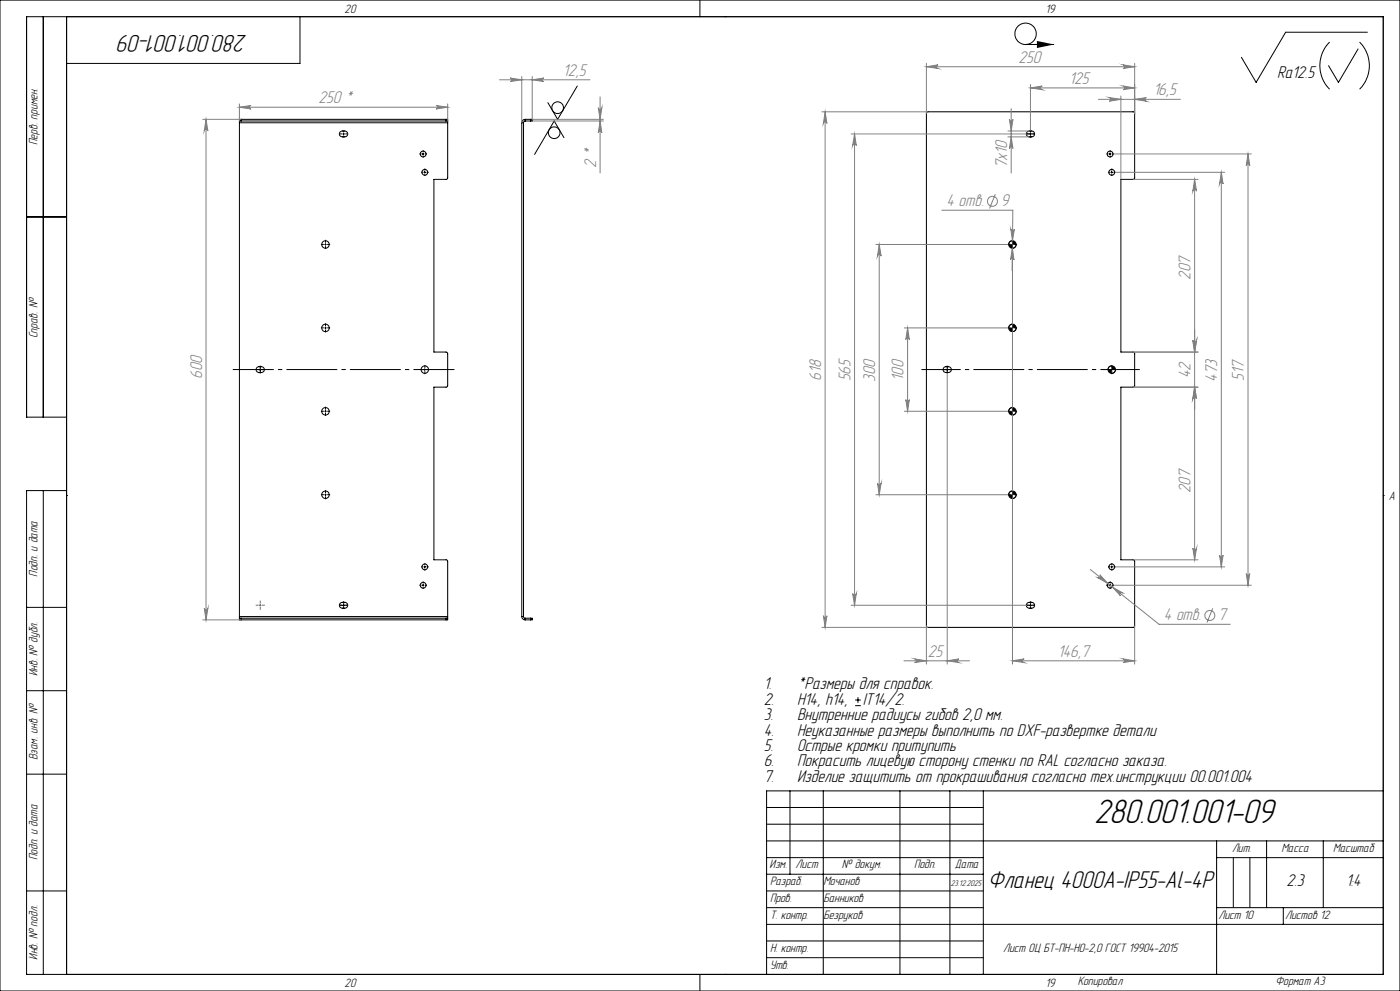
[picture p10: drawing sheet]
<svg xmlns="http://www.w3.org/2000/svg" width="420mm" height="297mm" viewBox="0 0 420 297" stroke-linecap="round" stroke-linejoin="round" font-family="sans-serif">
<g fill="none" stroke="#000" stroke-width=".3">
<path d="M0 0h420v297h-420zM13 5v120M20 5v287M90 5v14h-70M210 0v5M217.5 5h.1M307.7 13.3h8.5M398.9 12.6a10 10 0 0 0 0 14.1M407.4 14.7l-5.9 10-2.9-5M407.9 12.6a10 10 0 0 1 0 14.1M410.2 9.7h-24.5l-8.9 15-4.4-7.5M71.8 36.3h.5"/>
<path d="M71.8 36.3v.5M71.8 36.8v148M71.8 36.8h62.5M72.3 35.8h-.5v.5M72.3 35.8v.5M72.3 35.8h61.5M72.3 36.3h61.5M102.1 39.5l.6-.2a1.33 1.33 0 0 1 1.5 .4l.1 .6a1.31 1.31 0 0 1-1.3 .8 1.31 1.31 0 0 1-1.2-1.1zM103.1 39.9v.5M133.8 35.8h.5v.5M133.8 36.3h.5M133.8 35.8v.5"/>
<path d="M134.3 36.3v.5M134.3 36.8v16.6l-.4 .4h-3.7v51.7h3.6l.5 .4-.1 9.9-.3 .2h-3.7v51.8h3.7l.4 .4v16.6M156.5 36.8h.6M156.5 36.8v148M157.1 36.8v148M157.6 36.3l-.4 .1-.1 .4M157.6 35.8a1.02 1.02 0 0 0-1.1 1M157.6 35.8h1.6M157.6 36.3h1.6M157.6 35.8v.5M159.2 35.8h.5v.5h-.5M159.2 35.8v.5"/>
<path d="M173.2 25.8l-5.9 10-2.9-5M278.1 33.7l61.9-.2 .4 .3v19.6l-.4 .4h-3.7v51.7h3.6l.5 .4-.1 9.9-.3 .2h-3.7v51.8h3.7l.4 .4v19.4l-.2 .4h-61.9l-.3-.2zM308.2 39.5l.6-.2a1.31 1.31 0 0 1 1.5 .4l.1 .6a1.29 1.29 0 0 1-1.4 .8 1.29 1.29 0 0 1-1.1-1.1zM309.1 39.9v.5M102.8 40.1h.5M126.7 46.1h.5M126.9 45.9v.5M127.2 51.6h.5M127.4 51.4v.5M169.2 41.3l-2.9-5-5.9 10M308.9 40.1h.5M332.8 46.1h.5"/>
<path d="M333 45.9v.5M333.3 51.6h.5M333.5 51.4v.5M8 65h12M97.4 73.3h.5M97.6 73v.5M303.5 73.3h.5M303.7 72.1l-.8 .4-.3 .8M303.7 73v.5M304.8 73.3l-.2 .7-.9 .4M97.4 98.3h.5M97.6 98v.5"/>
<path d="M303.5 98.3h.5M303.7 97.2l-.8 .3-.3 .8M303.7 98v.5M304.8 98.3l-.2 .7-.9 .4M77.1 110.1l.6-.2a1.33 1.33 0 0 1 1.5 .4l.1 .6a1.35 1.35 0 0 1-1.2 .8 1.35 1.35 0 0 1-1.3-.8zM77.8 110.8h.5M78.1 110.5v.5M127.2 110.8h.5M127.4 110.5v.5M283.2 110.1l.6-.2a1.33 1.33 0 0 1 1.5 .4l.1 .6a1.29 1.29 0 0 1-1.3 .8 1.29 1.29 0 0 1-1.2-1.1zM283.9 110.8h.5M284.2 110.5v.5"/>
<path d="M333.3 110.8h.5M333.5 109.6l-.7 .3-.4 .9M333.5 110.5v.5M334.6 110.8l-.2 .7-.9 .4M20 125h-12v-120h407v287h-407v-145h12M97.4 123.3h.5M97.6 123v.5M303.5 123.3h.5M303.7 122.2l-.7 .2-.4 .9M303.7 123v.5M304.8 123.3l-.2 .7-.9 .4M13 147v145"/>
<path d="M20 148.5h.1M97.4 148.3h.5M97.6 148v.5M303.5 148.3h.5M303.7 147.1l-.8 .4-.3 .8M303.7 148v.5M304.8 148.3l-.2 .7-.9 .4M415 148.5h.1M126.7 175.4h.5M126.9 175.2v.4M127.2 169.9h.5M127.4 169.6v.5"/>
<path d="M332.8 175.4h.5M333 175.2v.4M333.3 169.9h.5M333.5 169.6v.5M8 182h12M71.8 185.3h.5M71.8 185.3v.5h.5M71.8 184.8v.5M71.8 184.8h62.5M72.3 185.8h61.5M72.3 185.3v.5M72.3 185.3h61.5"/>
<path d="M102.1 180.7l.6-.2a1.33 1.33 0 0 1 1.5 .5l.1 .5a1.31 1.31 0 0 1-1.3 .8 1.31 1.31 0 0 1-1.2-1zM102.8 181.4h.5M103.1 181.1v.5M133.8 185.3h.5M133.8 185.3v.5M134.3 185.3v.5h-.5M134.3 184.8v.5M156.5 184.8a1.02 1.02 0 0 0 1.1 1M156.5 184.8h.6M157.1 184.8l.5 .5M157.6 185.8h1.6M157.6 185.3h1.6"/>
<path d="M157.6 185.3v.5M159.2 185.3h.5v.5h-.5M159.2 185.3v.5M308.2 180.7l.6-.2a1.31 1.31 0 0 1 1.5 .5l.1 .5a1.29 1.29 0 0 1-1.4 .8 1.29 1.29 0 0 1-1.1-1zM308.9 181.4h.5M309.1 181.1v.5M8 207h12M256.5 211.5h1.7M256.5 209.8h1.7M257.4 208.9v1.7M8 232h12M237 237v25"/>
<path d="M247 237v55M270 237v55M285 237v55M295 237v55M415 237h-185v55M230 242h65M230 247h65M230 252h185M230 257h65M365 252v40M365 257h50M370 257v15"/>
<path d="M375 257v15M380 252v20M397 252v20M8 267h12M230 267h65M230 272h65M230 277h185M230 262h65M365 272h50M385 272v5M210 292v5M217.5 292h.1"/>
<path d="M230 282h65M230 287h65"/>
<circle cx="307.7" cy="10.1" r="3.2"/>
<circle cx="166.2" cy="39.8" r="1.75"/>
<circle cx="167.3" cy="32.3" r="1.76"/>
<circle cx="126.9" cy="46.2" r=".87"/>
<circle cx="127.4" cy="51.7" r=".87"/>
<circle cx="333" cy="46.2" r=".88"/>
<circle cx="333.5" cy="51.6" r=".87"/>
<circle cx="97.7" cy="73.3" r="1.13"/>
<circle cx="303.7" cy="73.3" r="1.12"/>
<circle cx="97.7" cy="98.3" r="1.13"/>
<circle cx="303.7" cy="98.3" r="1.12"/>
<circle cx="127.4" cy="110.8" r="1.12"/>
<circle cx="333.5" cy="110.8" r="1.13"/>
<circle cx="97.7" cy="123.3" r="1.13"/>
<circle cx="303.7" cy="123.3" r="1.12"/>
<circle cx="97.7" cy="148.3" r="1.13"/>
<circle cx="303.7" cy="148.3" r="1.12"/>
<circle cx="126.9" cy="175.4" r=".87"/>
<circle cx="127.4" cy="169.9" r=".87"/>
<circle cx="333" cy="175.4" r=".88"/>
<circle cx="333.5" cy="169.9" r=".87"/>
</g>
<g fill="none" stroke="#808080" stroke-width=".3">
<path d="M277.9 20l3.5-.6a.55 .55 0 0 0-.5 .6 .55 .55 0 0 0 .5 .5zM277.9 19v15M277.9 20h62.5M336.9 19.4l3.5 .6-3.5 .5a.55 .55 0 0 0 .5-.5 .55 .55 0 0 0-.5-.6zM340.4 19v15M60.8 35.8h11.5M61.8 35.8l.6 3.5a.55 .55 0 0 0-.6-.5 .55 .55 0 0 0-.5 .5zM61.8 35.8v150M71.8 32.1l3.5-.5a.53 .53 0 0 0-.5 .5 .53 .53 0 0 0 .5 .6zM71.8 31.1v5.2M71.8 32.1h62.5M130.8 31.6l3.5 .5-3.5 .6a.53 .53 0 0 0 .5-.6 .53 .53 0 0 0-.5-.5z"/>
<path d="M134.3 31.1v5.2M149.8 23.9h27.2M153 23.4l3.5 .5-3.5 .5a.53 .53 0 0 0 .5-.5 .53 .53 0 0 0-.5-.5zM156.5 22.9v13.9M159.7 23.9l3.5-.5a.53 .53 0 0 0-.5 .5 .53 .53 0 0 0 .5 .5zM159.7 22.9v12.9h21.3M159.7 36.3h21.3M179.5 32.3a.53 .53 0 0 0 .5 .5 .53 .53 0 0 0 .6-.5l-.6 3.5zM180 36.3l.6 3.5a.53 .53 0 0 0-.6-.5 .53 .53 0 0 0-.5 .5zM180 29v22.8M246.6 33.5h31.8M247.5 33.5l.6 3.5a.53 .53 0 0 0-.6-.5 .53 .53 0 0 0-.5 .5z"/>
<path d="M247.5 33.5v154.5M302.4 39.3h6.4M302.8 35.8a.53 .53 0 0 0 .6 .5 .53 .53 0 0 0 .5-.5l-.5 3.5zM303.4 32.6v19.3M309.1 26.3l3.6-.5a.55 .55 0 0 0-.6 .5 .55 .55 0 0 0 .6 .6zM309.1 25.3v13.7M309.1 26.3h31.3M329.5 29.8h24.6M332.8 29.2l3.5 .6-3.5 .5a.55 .55 0 0 0 .5-.5 .55 .55 0 0 0-.5-.6zM336.3 28.8v25M336.9 25.8l3.5 .5-3.5 .6a.55 .55 0 0 0 .5-.6 .55 .55 0 0 0-.5-.5zM340.4 29.8l3.5-.6a.55 .55 0 0 0-.5 .6 .55 .55 0 0 0 .5 .5z"/>
<path d="M255.3 40.1h52.7M256.4 40.1l.5 3.5a.55 .55 0 0 0-.6-.5 .55 .55 0 0 0-.5 .5zM256.4 40.1v141.3M298.6 58.2l-1.7 4.3M302.4 41h6.4M303.4 41l.5 3.5a.53 .53 0 0 0-.5-.5 .53 .53 0 0 0-.6 .5zM334.2 46.1h41.2M334.6 51.6h32.8M339.9 53.8h19.5M358.4 53.8l.6 3.5a.55 .55 0 0 0-.6-.5 .55 .55 0 0 0-.5 .5zM358.4 53.8v114M366.4 51.6l.5 3.5a.53 .53 0 0 0-.5-.5 .53 .53 0 0 0-.5 .5z"/>
<path d="M366.4 51.6v118.3M374.4 46.1l.5 3.5a.53 .53 0 0 0-.5-.5 .53 .53 0 0 0-.5 .5zM374.4 46.1v129.3M262.8 73.3h39.5M263.8 73.3l.5 3.5a.55 .55 0 0 0-.5-.5 .55 .55 0 0 0-.6 .5zM263.8 73.3v75M282.5 63h21.3l-.2 18.1M303.2 68.6a.53 .53 0 0 0 .6 .5 .53 .53 0 0 0 .5-.5l-.6 3.5zM303.7 74.4l.5 3.5a.53 .53 0 0 0-.5-.5 .53 .53 0 0 0-.6 .5zM303.7 74.6v124.4M271.3 98.3h31M272.3 98.3l.5 3.5a.53 .53 0 0 0-.5-.5 .53 .53 0 0 0-.6 .5z"/>
<path d="M272.3 98.3v25M271.7 119.8a.53 .53 0 0 0 .6 .5 .53 .53 0 0 0 .5-.5l-.5 3.5zM284.2 111.9v87.1M339.9 116h19.5M339.9 105.5h19.5M357.9 102a.55 .55 0 0 0 .5 .5 .55 .55 0 0 0 .6-.5l-.6 3.5zM358.4 116l.6 3.5a.55 .55 0 0 0-.6-.5 .55 .55 0 0 0-.5 .5zM271.3 123.3h31M262.8 148.3h39.5M263.2 144.8a.55 .55 0 0 0 .6 .5 .55 .55 0 0 0 .5-.5l-.5 3.5zM255.8 177.9a.55 .55 0 0 0 .5 .5 .55 .55 0 0 0 .6-.5l-.5 3.5zM327.1 170.7l20.6 16.4h21.4"/>
<path d="M330 172.3l2.4 2.6-3.1-1.8a.54 .54 0 0 0 .7-.1 .54 .54 0 0 0 0-.7zM333.7 176l3.1 1.7a.54 .54 0 0 0-.7 .1 .54 .54 0 0 0 0 .7zM334.2 175.4h41.2M334.6 169.9h32.8M339.9 167.8h19.5M357.9 164.3a.55 .55 0 0 0 .5 .5 .55 .55 0 0 0 .6-.5l-.6 3.5zM365.9 166.4a.53 .53 0 0 0 .5 .5 .53 .53 0 0 0 .5-.5l-.5 3.5zM373.9 171.9a.53 .53 0 0 0 .5 .5 .53 .53 0 0 0 .5-.5l-.5 3.5zM60.8 185.8h11.5M61.3 182.3a.55 .55 0 0 0 .5 .5 .55 .55 0 0 0 .6-.5l-.6 3.5zM246.6 188h31.8M247 184.5a.53 .53 0 0 0 .5 .5 .53 .53 0 0 0 .6-.5l-.6 3.5z"/>
<path d="M255.3 181.4h52.7M271.2 198h19.7M274.4 197.5l3.5 .5-3.5 .6a.55 .55 0 0 0 .5-.6 .55 .55 0 0 0-.5-.5zM277.9 187.5v11.5M284.2 198l3.5-.5a.55 .55 0 0 0-.5 .5 .55 .55 0 0 0 .5 .6zM303.7 198l3.5-.5a.55 .55 0 0 0-.5 .5 .55 .55 0 0 0 .5 .6zM303.7 198h36.7M336.9 197.5l3.5 .5-3.5 .6a.55 .55 0 0 0 .5-.6 .55 .55 0 0 0-.5-.5zM340.4 187.5v11.5M363.8 182.3l-1.7 4.3"/>
<circle cx="297.7" cy="60.3" r="1.48"/>
<circle cx="363" cy="184.4" r="1.5"/>
</g>
<g fill="#000">
<path d="M311.1 12.3l5.1 1-5.1 1.1z"/>
<path d="M302.6 148.3l.3 .7 .8 .4v-1.1zM303.7 147.1v1.2h1.1l-.2-.8zM302.6 123.3l.3 .7 .8 .4v-1.1zM303.7 122.2v1.1h1.1l-.2-.7zM302.6 98.3l.3 .7 .8 .4v-1.1zM303.7 97.2v1.1h1.1l-.2-.8zM302.6 73.3l.3 .7 .8 .4v-1.1zM303.7 72.1v1.2h1.1l-.2-.8zM332.4 110.8l.3 .7 .8 .4v-1.1zM333.5 109.6v1.2h1.1l-.2-.8z"/>
</g>
<path d="M136.3 110.8h-66.5" fill="none" stroke="#000" stroke-width=".3" stroke-dasharray="15.2 1.3 1.3 1.3" stroke-dashoffset="2.9" stroke-linecap="butt"/>
<g fill="none" stroke="#000" stroke-width=".3" stroke-dasharray="15.2 1.3 1.3 1.3" stroke-linecap="butt">
<path d="M103.1 39.6v-.6M309.2 39.6v-.6M102.6 40.1h-.6M103.1 40.6v.7M103.6 40.1h.6M126.5 46.1h-.7M127 45.6v-.6M127 46.6v.7M127 51.6h-.7M127.5 46.1h.6M127.5 51.1v-.6M127.5 52.1v.7"/>
<path d="M128 51.6h.6M308.7 40.1h-.7M309.2 40.6v.7M309.7 40.1h.6M332.5 46.1h-.6M333 45.6v-.6M333 46.6v.7M333 51.6h-.6M333.5 46.1h.7M333.5 51.1v-.6M333.5 52.1v.7M334 51.6h.7"/>
<path d="M97.2 73.3h-.9M97.7 72.8v-.9M97.7 73.8v.8M98.2 73.3h.8M303.2 73.3h-.8M303.7 72.8v-.9M303.7 73.8v.8M304.2 73.3h.9M97.2 98.3h-.9M97.7 97.8v-.9M97.7 98.8v.8M98.2 98.3h.8"/>
<path d="M303.2 98.3h-.8M303.7 97.8v-.9M303.7 98.8v.8M304.2 98.3h.9M77.6 110.8h-.6M78.1 110.3v-.7M78.1 111.3v.6M78.6 110.8h.6M127 110.8h-.9M127.5 110.3v-.9M127.5 111.3v.8M128 110.8h.8"/>
<path d="M283.7 110.8h-.7M284.2 110.3v-.7M284.2 111.3v.6M284.7 110.8h.6M333 110.8h-.8M333.5 110.3v-.9M333.5 111.3v.8M334 110.8h.9M97.2 123.3h-.9M97.7 122.8v-.9M97.7 123.8v.8M98.2 123.3h.8"/>
<path d="M303.2 123.3h-.8M303.7 122.8v-.9M303.7 123.8v.8M304.2 123.3h.9M97.2 148.3h-.9M97.7 147.8v-.9M97.7 148.8v.8M98.2 148.3h.8M303.2 148.3h-.8M303.7 147.8v-.9M303.7 148.8v.8M304.2 148.3h.9"/>
<path d="M126.5 175.4h-.7M127 174.9v-.6M127 175.9v.6M127 169.9h-.7M127.5 175.4h.6M127.5 169.4v-.6M127.5 170.4v.6M128 169.9h.6M332.5 175.4h-.6M333 174.9v-.6M333 175.9v.6M333 169.9h-.6"/>
<path d="M333.5 175.4h.7M333.5 169.4v-.6M333.5 170.4v.6M334 169.9h.7M102.6 181.4h-.6M103.1 180.9v-.6M103.1 181.9v.6M103.6 181.4h.6M308.7 181.4h-.7M309.2 180.9v-.6M309.2 181.9v.6M309.7 181.4h.6"/>
</g>
<path d="M276.4 110.8h65.5" fill="none" stroke="#000" stroke-width=".3" stroke-dasharray="15.2 1.3 1.3 1.3" stroke-dashoffset="3.4" stroke-linecap="butt"/>
<path d="M77.6 181.4h-.9M78.1 180.9v-.9M78.1 181.9v.9M78.6 181.4h.9" fill="none" stroke="#808000" stroke-width=".3" stroke-dasharray="15.2 1.3 1.3 1.3" stroke-linecap="butt"/>
<path d="M77.8 181.4h.5M78.1 181.1v.5" fill="none" stroke="#808000" stroke-width=".3"/>
<g fill="#808080">
<path d="M336.9 25.8l3.5 .5-3.5 .6a.55 .55 0 0 0 .5-.6 .55 .55 0 0 0-.5-.5zM309.1 26.3l3.6-.5a.55 .55 0 0 0-.6 .5 .55 .55 0 0 0 .6 .6z"/>
<path d="M303.7 74.4l-.6 3.5a.53 .53 0 0 1 .6-.5 .53 .53 0 0 1 .5 .5zM303.2 68.6l.5 3.5 .6-3.5a.53 .53 0 0 1-.5 .6 .53 .53 0 0 1-.6-.6zM330 172.3a.54 .54 0 0 1 0 .7 .54 .54 0 0 1-.7 .1l3.1 1.8zM333.7 176l2.4 2.5a.54 .54 0 0 1-.1-.7 .54 .54 0 0 1 .8-.1z"/>
<path d="M303.7 198l3.5-.5a.55 .55 0 0 0-.5 .5 .55 .55 0 0 0 .5 .6zM336.9 197.5l3.5 .5-3.5 .6a.55 .55 0 0 0 .5-.6 .55 .55 0 0 0-.5-.5z"/>
<path d="M332.8 29.2l3.5 .6-3.5 .5a.55 .55 0 0 0 .5-.5 .55 .55 0 0 0-.5-.6zM340.4 29.8l3.5-.6a.55 .55 0 0 0-.5 .6 .55 .55 0 0 0 .5 .5z"/>
<path d="M71.8 32.1l3.5-.5a.53 .53 0 0 0-.5 .5 .53 .53 0 0 0 .5 .6zM130.8 31.6l3.5 .5-3.5 .6a.53 .53 0 0 0 .5-.6 .53 .53 0 0 0-.5-.5z"/>
<path d="M358.4 116l.6 3.5a.55 .55 0 0 0-.6-.5 .55 .55 0 0 0-.5 .5zM357.9 102a.55 .55 0 0 0 .5 .5 .55 .55 0 0 0 .6-.5l-.6 3.5zM271.7 119.8a.53 .53 0 0 0 .6 .5 .53 .53 0 0 0 .5-.5l-.5 3.5zM272.3 98.3l.5 3.5a.53 .53 0 0 0-.5-.5 .53 .53 0 0 0-.6 .5z"/>
<path d="M61.3 182.3a.55 .55 0 0 0 .5 .5 .55 .55 0 0 0 .6-.5l-.6 3.5zM61.8 35.8l.6 3.5a.55 .55 0 0 0-.6-.5 .55 .55 0 0 0-.5 .5zM247.5 33.5l.6 3.5a.53 .53 0 0 0-.6-.5 .53 .53 0 0 0-.5 .5zM247 184.5a.53 .53 0 0 0 .5 .5 .53 .53 0 0 0 .6-.5l-.6 3.5zM358.4 53.8l.6 3.5a.55 .55 0 0 0-.6-.5 .55 .55 0 0 0-.5 .5zM357.9 102a.55 .55 0 0 0 .5 .5 .55 .55 0 0 0 .6-.5l-.6 3.5zM358.4 116l.6 3.5a.55 .55 0 0 0-.6-.5 .55 .55 0 0 0-.5 .5zM357.9 164.3a.55 .55 0 0 0 .5 .5 .55 .55 0 0 0 .6-.5l-.6 3.5zM263.8 73.3l.5 3.5a.55 .55 0 0 0-.5-.5 .55 .55 0 0 0-.6 .5zM263.2 144.8a.55 .55 0 0 0 .6 .5 .55 .55 0 0 0 .5-.5l-.5 3.5zM366.4 51.6l.5 3.5a.53 .53 0 0 0-.5-.5 .53 .53 0 0 0-.5 .5zM365.9 166.4a.53 .53 0 0 0 .5 .5 .53 .53 0 0 0 .5-.5l-.5 3.5zM374.4 46.1l.5 3.5a.53 .53 0 0 0-.5-.5 .53 .53 0 0 0-.5 .5zM373.9 171.9a.53 .53 0 0 0 .5 .5 .53 .53 0 0 0 .5-.5l-.5 3.5zM256.4 40.1l.5 3.5a.55 .55 0 0 0-.6-.5 .55 .55 0 0 0-.5 .5zM255.8 177.9a.55 .55 0 0 0 .5 .5 .55 .55 0 0 0 .6-.5l-.5 3.5zM302.8 35.8a.53 .53 0 0 0 .6 .5 .53 .53 0 0 0 .5-.5l-.5 3.5zM303.4 41l.5 3.5a.53 .53 0 0 0-.5-.5 .53 .53 0 0 0-.6 .5z"/>
<path d="M179.5 32.3a.53 .53 0 0 0 .5 .5 .53 .53 0 0 0 .6-.5l-.6 3.5zM180 36.3l.6 3.5a.53 .53 0 0 0-.6-.5 .53 .53 0 0 0-.5 .5z"/>
<path d="M153 23.4l3.5 .5-3.5 .5a.53 .53 0 0 0 .5-.5 .53 .53 0 0 0-.5-.5zM159.7 23.9l3.5-.5a.53 .53 0 0 0-.5 .5 .53 .53 0 0 0 .5 .5zM277.9 20l3.5-.6a.55 .55 0 0 0-.5 .6 .55 .55 0 0 0 .5 .5zM336.9 19.4l3.5 .6-3.5 .5a.55 .55 0 0 0 .5-.5 .55 .55 0 0 0-.5-.6zM274.4 197.5l3.5 .5-3.5 .6a.55 .55 0 0 0 .5-.6 .55 .55 0 0 0-.5-.5zM284.2 198l3.5-.5a.55 .55 0 0 0-.5 .5 .55 .55 0 0 0 .5 .6z"/>
</g>
<text font-size="10.5" x="328.3" y="246.6">280.001.001-09</text>
<g font-size="7.5">
<text x="74.1" y="10.5" transform="rotate(-180 74.1 10.5)">280.001.001-09</text>
<text x="296.4" y="266.1">Фланец 4000А-IP55-Al-4P</text>
</g>
<g font-size="5.3" fill="#808080">
<text x="168.9" y="22.7">12,5</text>
<text x="305.6" y="18.7">250</text>
<text x="320.8" y="25.1">125</text>
<text x="346" y="28.5">16,5</text>
<text x="95.6" y="30.9">250 *</text>
<text x="178.8" y="50.4" transform="rotate(-90 178.8 50.4)">2 *</text>
<text x="302.1" y="50.5" transform="rotate(-90 302.1 50.5)">7х10</text>
<text x="283.9" y="61.8">4 отв.</text>
<text x="300.2" y="61.8">9</text>
<text x="357.2" y="83.8" transform="rotate(-90 357.2 83.8)">207</text>
<text x="60.6" y="113.5" transform="rotate(-90 60.6 113.5)">600</text>
<text x="357.2" y="113.4" transform="rotate(-90 357.2 113.4)">42</text>
<text x="246.3" y="114.2" transform="rotate(-90 246.3 114.2)">618</text>
<text x="255.1" y="114.3" transform="rotate(-90 255.1 114.3)">565</text>
<text x="262.6" y="114.4" transform="rotate(-90 262.6 114.4)">300</text>
<text x="271.1" y="114.2" transform="rotate(-90 271.1 114.2)">100</text>
<text x="365.2" y="114.4" transform="rotate(-90 365.2 114.4)">473</text>
<text x="373.2" y="114" transform="rotate(-90 373.2 114)">517</text>
<text x="357.2" y="147.8" transform="rotate(-90 357.2 147.8)">207</text>
<text x="349.2" y="185.9">4 отв.</text>
<text x="365.4" y="185.9">7</text>
<text x="278.4" y="196.8">25</text>
<text x="317.3" y="196.8">146,7</text>
</g>
<g font-size="5.3">
<text x="383.2" y="23.4">Ra12.5</text>
<text x="229.1" y="206.6">1.</text>
<text x="239.1" y="206.6">*Размеры для справок.</text>
<text x="229.1" y="211.2">2.</text>
<text x="229.1" y="215.8">3.</text>
<text x="239.1" y="211.2">H14, h14,</text>
<text x="239.1" y="215.8">Внутренние радиусы гибов 2,0 мм.</text>
<text x="258.8" y="211.2">IT14/2.</text>
<text x="229.1" y="220.4">4.</text>
<text x="239.1" y="220.4">Неуказанные размеры выполнить по DXF-развертке детали</text>
<text x="229.1" y="225.1">5.</text>
<text x="239.1" y="225.1">Острые кромки притупить</text>
<text x="229.1" y="229.7">6.</text>
<text x="239.1" y="229.7">Покрасить лицевую сторону стенки по RAL согласно заказа.</text>
<text x="229.1" y="234.3">7.</text>
<text x="239.1" y="234.3">Изделие защитить от прокрашивания согласно тех.инструкции 00.001.004</text>
<text x="385.9" y="265.6">2.3</text>
<text x="403.8" y="265.6">1:4</text>
</g>
<g font-size="3.8">
<text x="103.4" y="3.8">20</text>
<text x="313.7" y="3.8">19</text>
<text x="11.3" y="43.5" transform="rotate(-90 11.3 43.5)">Перв. примен.</text>
<text x="11.3" y="101.4" transform="rotate(-90 11.3 101.4)">Справ. №</text>
<text x="416.6" y="149.8">A</text>
<text x="11.3" y="172.8" transform="rotate(-90 11.3 172.8)">Подп. и дата</text>
<text x="11.3" y="202.7" transform="rotate(-90 11.3 202.7)">Инв. № дубл.</text>
<text x="11.3" y="227.8" transform="rotate(-90 11.3 227.8)">Взам. инв. №</text>
<text x="11.3" y="257.8" transform="rotate(-90 11.3 257.8)">Подп. и дата</text>
<text x="369.6" y="255.3">Лит.</text>
<text x="384.4" y="255.3">Масса</text>
<text x="399.9" y="255.3">Масштаб</text>
<text x="230.9" y="260.3">Изм.</text>
<text x="238.7" y="260.3">Лист</text>
<text x="252.6" y="260.3">№ докум.</text>
<text x="274.2" y="260.3">Подп.</text>
<text x="286.5" y="260.3">Дата</text>
<text x="231" y="265.3">Разраб.</text>
<text x="247" y="265.4">Мочанов</text>
<text x="231" y="275.3">Т. контр.</text>
<text x="231" y="270.3">Пров.</text>
<text x="247" y="275.4">Безруков</text>
<text x="247" y="270.4">Банников</text>
<text x="365.5" y="275.3">Лист 10</text>
<text x="385.5" y="275.3">Листов 12</text>
<text x="11.3" y="287.7" transform="rotate(-90 11.3 287.7)">Инв. № подл.</text>
<text x="231" y="285.3">Н. контр.</text>
<text x="300.9" y="285.4">Лист ОЦ БТ-ПН-НО-2,0 ГОСТ 19904-2015</text>
<text x="231" y="290.3">Утв.</text>
<text x="103.4" y="295.8">20</text>
<text x="313.7" y="295.8">19</text>
<text x="323.3" y="295.3">Копировал</text>
<text x="382.7" y="295.3">Формат А3</text>
</g>
<text font-size="2.6" x="285.3" y="265.5">23.12.2025</text>
</svg>
